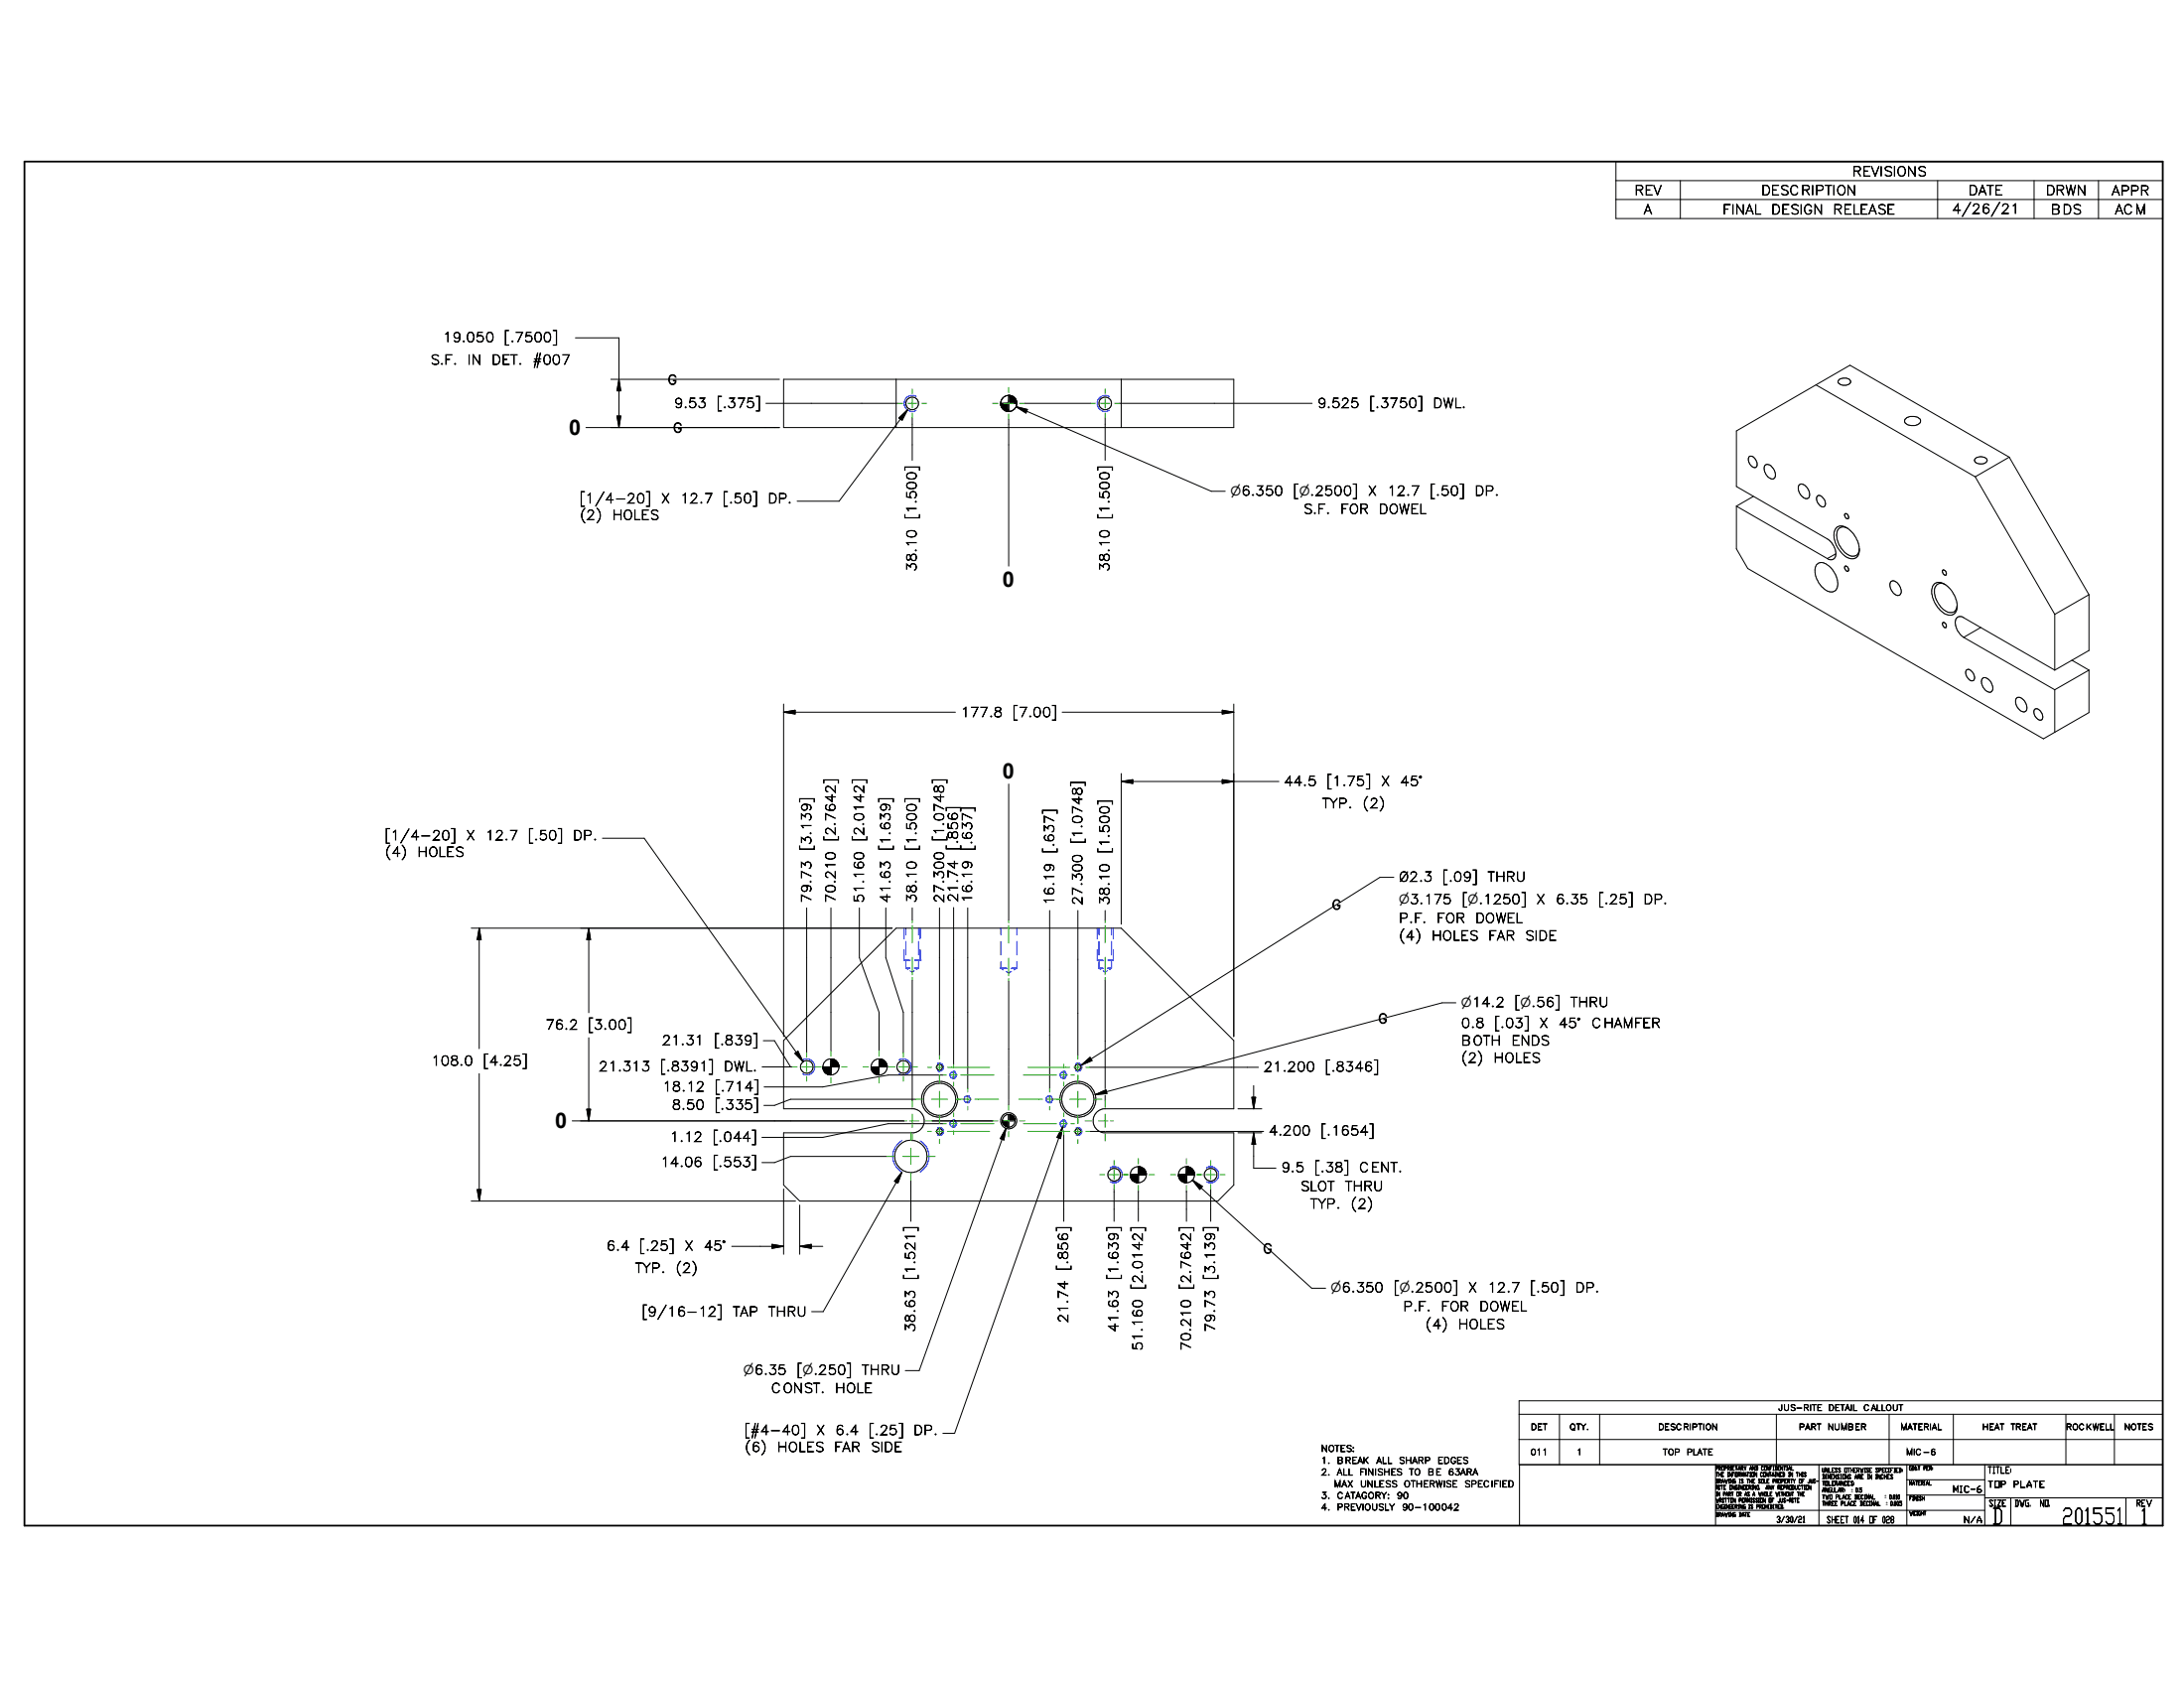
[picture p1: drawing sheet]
<svg xmlns="http://www.w3.org/2000/svg" width="279mm" height="216mm" viewBox="0 0 279 216" stroke-linecap="round" stroke-linejoin="round" font-family="sans-serif">
<g fill="none" stroke="#000" stroke-width=".13">
<path d="M206.7 20.7h70v7.3h-70zM206.7 23.1h70M206.7 25.5h70M215 23.1v4.9M247.9 23.1v4.9M260.2 23.1v4.9M268.5 23.1v4.9M73.6 43.2h5.6v11.5M75 54.7h24.7M78.1 48.5h21.6M78.9 53.2h.5l-.2 1.5zM79.2 48.5l.2 1.5h-.5z"/>
<path d="M98 51.6h16.9M100.2 48.5h57.6v6.2h-57.6zM114.6 48.5v6.2M115 53.5l1.1-1.1-.7 1.3zM116.1 52.4l-8.8 11.7h-5.3M116.7 53.4v5.5M128 51.6h2.1M129 50.6v2M129 53.6v18.8M129.1 50.6h.1M129.3 50.6l.3 .1M129.5 50.7a1.03 1.03 0 0 0-1.4 .6 1.03 1.03 0 0 0 .9 1.3"/>
<path d="M129.5 50.7a.97 .97 0 0 1 .6 .9M129.6 50.7l.2 .2M130 52a1.02 1.02 0 0 1-1.7 .3M130 52l25 10.8h1.7M130 52l1.4 .4-.1 .4zM130.1 51.6l-.1 .4M131.1 51.6h8.4M141.4 53.4v5.5M143.2 51.6h24.7M143.4 48.5v6.2M223.8 58.4a.69 .69 0 0 1 .9 .6l.1 .5a.4 .4 0 0 1-.4 .3 .4 .4 0 0 1-.4-.2 .99 .99 0 0 1-.2-1.2zM225.8 59.5a.64 .64 0 0 1 .9 .3 1.03 1.03 0 0 1 .2 1.4 1.19 1.19 0 0 1-1.2-1.2z"/>
<path d="M232.3 49.2l4.4-2.5 20.3 11.8M232.3 49.2l20.4 11.8M232.3 49.2l-10.2 5.9v7.1l11.7 6.7a2.2 2.2 0 0 1 1 2.4 .65 .65 0 0 1-1 .1M235.2 48.6l.3-.2h.7a.44 .44 0 0 1 .5 .2 .44 .44 0 0 1-.1 .5l-.4 .2h-.5a.43 .43 0 0 1-.5-.2 .43 .43 0 0 1 0-.5zM243.7 53.6l.2-.2 .4-.1h.6a.66 .66 0 0 1 .7 .8l-.5 .3h-.6a.82 .82 0 0 1-.8-.6zM252.7 58.7a1.02 1.02 0 0 1 1.5 .2 .57 .57 0 0 1-.6 .4h-.3a.53 .53 0 0 1-.7-.6zM257 58.5l10.2 17.6M257 58.5l-4.3 2.5M222.1 64.7v5.5l1.5 2.5 37.8 21.8 1.5-.8M222.1 64.7l11.7 6.7M224.3 63.5l-2.2 1.2M230.2 62.1a.49 .49 0 0 1 .7 0 1.25 1.25 0 0 1 .4 1.6 .96 .96 0 0 1-1.1-.8l-.1-.4z"/>
<path d="M232.4 72.2a1.03 1.03 0 0 1 1.5 .1 2.97 2.97 0 0 1 1.1 2.9 .89 .89 0 0 1-1.4 .3 3 3 0 0 1-1.4-2.9zM232.5 63.4a.84 .84 0 0 1 1 .9 .4 .4 0 0 1-.2 .5 .4 .4 0 0 1-.5-.2 .99 .99 0 0 1-.3-1.2zM234.9 70.8l-1.1 .6M236 72.4a.4 .4 0 0 1 .4 .2 .4 .4 0 0 1 0 .5 .46 .46 0 0 1-.4-.7zM236 65.7h.1a.42 .42 0 0 1 .3 .7 .48 .48 0 0 1-.4-.7zM236.2 67.5a.88 .88 0 0 0-1 .1 .88 .88 0 0 0-.2 .9 3 3 0 0 0 1.9 2.6 .8 .8 0 0 0 1-.7M236.2 67.5a3.2 3.2 0 0 1 1.5 3.6 1.06 1.06 0 0 1-1.6 .1 3.2 3.2 0 0 1-1.4-3.4 .88 .88 0 0 1 1.4-.4l.2 .2M241.9 74.4a.99 .99 0 0 1 1.2 .7 .61 .61 0 0 1-.4 1.1 1.34 1.34 0 0 1-.8-1.8zM247.5 74.7a1.33 1.33 0 0 1 1.7 .3 3.2 3.2 0 0 1 1.1 3.1 .97 .97 0 0 1-1.6 .4 3.4 3.4 0 0 1-1.5-3.5zM248.5 72.9a.4 .4 0 0 1 .4 .2 .4 .4 0 0 1 0 .5l-.2-.1a.49 .49 0 0 1-.2-.6zM248.5 79.6a.4 .4 0 0 1 .5 .2 .4 .4 0 0 1-.1 .5 .47 .47 0 0 1-.4-.7zM248.9 74.8a.86 .86 0 0 0-1.4 .6 2.99 2.99 0 0 0 1.9 2.9 .82 .82 0 0 0 1-.9"/>
<path d="M252.7 61l10.2 17.6M262.9 78.6v7.1M267.2 76.1v7.1l-4.3 2.5M267.2 76.1l-4.3 2.5M100.2 90.1v42.5M100.2 91.1h22M100.2 91.1l1.5-.3v.5zM135.9 91.1h21.9M143.4 98.9v19.3M143.4 100h20.2M143.4 100l1.5-.3v.5zM156.4 90.8l1.4 .3-1.4 .2z"/>
<path d="M156.4 99.7l1.4 .3-1.4 .2zM157.8 90.1v42.5M251.2 81.5l11.7 6.7M251.2 81.5a2.28 2.28 0 0 1-1-2.3 .63 .63 0 0 1 1-.2l11.7 6.7M251.5 85.8l.3-.2a1.12 1.12 0 0 1 .8 .9 .39 .39 0 0 1-.1 .5 .39 .39 0 0 1-.5 0 1.2 1.2 0 0 1-.5-1.2zM253.4 80.3l-2.2 1.2M253.6 86.8a.72 .72 0 0 1 1.1 .4l.2 .6a.51 .51 0 0 1-.1 .7 .51 .51 0 0 1-.7-.2 1.34 1.34 0 0 1-.5-1.5zM258 89.3a.85 .85 0 0 1 1.2 .6 .73 .73 0 0 1-.2 1.1 1.3 1.3 0 0 1-1-1.7zM260.3 90.7a.67 .67 0 0 1 .9 .5 .6 .6 0 0 1-.1 .9 1 1 0 0 1-.8-1.4zM262.9 88.2v5.5M265.1 84.4l2.1 1.3M267.2 85.7v5.4l-4.3 2.6"/>
<path d="M267.2 85.7l-4.3 2.5M60.3 118.7h53.8M61.3 118.7v15.4M61.3 118.7l.3 1.5h-.6zM75.3 118.7l.2 1.5h-.4zM75.3 118.7v10.8M77.1 107.2h5.3l20.3 28.6M103.2 116.1v18.5M106.3 116.1v18.3M109.9 116.1v6.4l2.6 7v4.9M113.3 116.1v6.4l2.3 7v5.1M116.7 116.1v1.6"/>
<path d="M120.2 116.1v18.9M122 116.1v20M123.8 116.1v20.4M129 100.3v17.4M134.3 116.5v20M137.9 116.5v18.5M141.4 116.5v1.2M178.3 112.2h-1.8l-38.2 24M61.3 137.3v16.3M75.3 132.7v10.7M97.5 136.5h3.9M97.7 133.1h1.4l2 3.4"/>
<path d="M100.2 133.1l14.4-14.4h28.8l14.4 14.4v8.7h-16.6a1.54 1.54 0 0 0-1.4 1.6 1.54 1.54 0 0 0 1.4 1.5h16.6v6.7l-2 2h-53.5l-2.1-2v-6.7h16.7a1.55 1.55 0 0 0 1.3-1.5 1.55 1.55 0 0 0-1.3-1.6h-16.7zM101.7 134.7l.4-.2 .6 1.3zM105.3 136.5l.1 .5M105.3 136.5h2M106.3 135.4v2.1l-.4-.1-.4-.3M106.4 135.4l.2 .1M106.8 135.5l.1 .1M106.9 135.6l.3 .3 .1 .4M106.9 135.6a1.02 1.02 0 0 0-1.1-.1 1.02 1.02 0 0 0-.5 1M106.9 135.6l.2 .2 .2 .5M107.3 136.3a1.03 1.03 0 0 1-.9 1.2 1.03 1.03 0 0 1-1.1-1M111.4 136.5h2.1"/>
<path d="M111.4 136.6l.1 .3M111.5 136.9l.1 .1M111.6 137l.1 .1M111.7 137.2l.1 .1M111.9 137.3l.2 .1M112.4 137.7l-7.1 1.3h-7.5M112.5 135.4v2.1h-.3M112.6 135.4l.1 .1M112.9 135.5l.4 .3M113.3 135.8l.2 .5M113.3 135.8a1.04 1.04 0 0 0-1.3-.2 1.04 1.04 0 0 0-.5 1.3M113.5 136.3a1.04 1.04 0 0 1-.8 1.2 1.04 1.04 0 0 1-1.2-.6"/>
<path d="M115.5 137.5h-1.9l-1.1 .2M115.6 137.5h4.6M116.7 125.4v11M116.7 136.5v4.3M120.2 137.5h.4M123.8 136.5v1M123.8 137.5v1.7M129 125.5v11M129 136.5v1M129 137.5v3.1M134.3 136.5v1M134.3 137.5v1.7"/>
<path d="M138.3 136.2l1.1-1 .3 .4zM139.4 136.5h21.6M141.4 125.4v13.9M160.4 138.8v3M186.3 128.3h-1.8l-44.4 11.7M60.3 153.6h41.5M61 152.2h.6l-.3 1.4zM73.2 143.4h42.5M75.1 141.9h.4l-.2 1.5zM93.6 159.4h6.6M98.8 159.2l1.4 .2-1.4 .3zM100.2 152.1v8.3"/>
<path d="M102.3 159.4h3M102.3 159.4l1.5-.2v.5zM102.3 154.1v6.3M113.4 147.9h-12.3l-2 .8h-1.6M115.4 149.9l-10.1 17.9h-1.5M115.4 149.9l-.5 1.4-.5-.2zM116.5 151v5.2M116.7 143.7h-3.1l-8.3 1.8h-7.8M116.7 143.7h3.5M117.1 140.6h-16l-2 .8h-1.4M119.3 143.4h.9M120.2 143.4h1.8"/>
<path d="M120.2 143.7h.4M122 143.4h5M128.7 144.3l-11.1 31h-1.8M128.7 144.3l-.3 1.5-.4-.2zM129 140.6v.7M135.9 144.2l-13.8 39.1h-1.5M135.9 144.2l-.2 1.4-.5-.1zM136.1 145.1v11.1M139.4 144.7h2M140.1 140l1.4-.6 .1 .5zM141.4 140.1v.7M141.4 144.7h20.3"/>
<path d="M142.5 152.1v4.1M144.6 150.2l.1 .6M144.6 150.2v.2M144.6 150.2h2M144.8 150.9l.3 .2 .4 .2M145.6 149.2v2.1M145.6 152.3v3.9M145.8 149.2l.3 .2 .3 .2M146 149.3a1.02 1.02 0 0 0-1.4 .9M146.1 149.3l.3 .3 .2 .2M146.5 149.7l.1 .4M146.6 150v.1"/>
<path d="M146.6 150.1a1.02 1.02 0 0 1-.8 1.2 1.02 1.02 0 0 1-1.2-.8M150.8 150.4l.2 .5M150.8 150.2h2M150.8 150.5l.1 .3M151.1 151l.3 .2M151.5 151.2l.2 .1M151.8 149.2v2.1M151.8 152.3v3.9M151.9 149.2l.3 .1M152.3 149.3l.3 .3 .2 .5M152.5 150.9l15.3 13.9h1.8M152.5 150.9l1.3 .8-.3 .4z"/>
<path d="M152.8 150.1a1.01 1.01 0 0 0-1.6-.7l-.4 .4v.6M152.8 150.1v.1M152.8 150.2a1.04 1.04 0 0 1-.7 1 1.04 1.04 0 0 1-1.1-.3M154.9 152.1v4.1M158.4 144.9h3M158.4 141.8h3M160.2 140.3h.4l-.2 1.5zM160.4 144.9v4.5h2.8M160.4 144.9l.2 1.5h-.4zM194.3 180.9h82.4M194.3 184.1h82.4M194.4 187.3v7.8h82.3v-15.9h-82.4v8.1h82.4"/>
<path d="M199.5 180.9v6.4M204.6 180.9v6.4M219.5 187.3v7.8M219.5 193.2h34.4M227.3 180.9v6.4M232.7 187.3v7.8M241.7 180.9v6.4M243.9 189.3h10M243.9 191.2h10M243.9 187.3v7.8M249.9 180.9v6.4M253.9 191.6h22.8"/>
<path d="M253.9 187.3v7.8M257.2 191.6v3.5M264.3 180.9v6.4M270.5 180.9v6.4M272 191.6v3.5"/>
<circle cx="116.7" cy="51.6" r=".81"/>
<circle cx="141.4" cy="51.6" r=".8"/>
<circle cx="103.2" cy="136.5" r=".81"/>
<circle cx="115.6" cy="136.5" r=".8"/>
<circle cx="120.2" cy="136.5" r=".37"/>
<circle cx="137.9" cy="136.5" r=".38"/>
<circle cx="116.5" cy="147.9" r="2.07"/>
<circle cx="120.2" cy="140.6" r="2.3"/>
<circle cx="120.2" cy="140.6" r="2.05"/>
<circle cx="120.2" cy="144.7" r=".37"/>
<circle cx="129" cy="143.3" r="1.03"/>
<circle cx="129" cy="143.4" r=".81"/>
<circle cx="137.9" cy="140.6" r="2.31"/>
<circle cx="137.9" cy="144.7" r=".36"/>
<circle cx="137.9" cy="140.6" r="2.06"/>
<circle cx="142.5" cy="150.3" r=".81"/>
<circle cx="154.9" cy="150.3" r=".8"/>
</g>
<g fill="none" stroke="#00f" stroke-width=".13">
<path d="M117.2 50.7a1.03 1.03 0 0 0-1.5 .9 1.03 1.03 0 0 0 1.5 .9M141.9 50.7a1.03 1.03 0 0 0-1.5 .9 1.03 1.03 0 0 0 1.5 .9M115.7 118.7v1.4M115.9 118.7v.9M117.5 118.7v.9M117.7 118.7v1.4M128 118.7v.9M130.1 118.7v.9M140.4 118.7v1.4M140.6 118.7v.9M142.2 118.7v.9M142.4 118.7v1.4"/>
<path d="M102.7 135.6a1.03 1.03 0 0 1 1.4 .3 1.03 1.03 0 0 1-.3 1.4l-.1 .1a.92 .92 0 0 1-1 0M115.1 135.6a1.02 1.02 0 0 1 1.5 .9 1.02 1.02 0 0 1-1.5 .9M115.7 121.5v1.3M115.7 122.8h.6M115.9 123.8h.1M115.9 123.8h.5M115.9 123.8l.3 .2M115.9 120.4v1.7M115.9 123v.8M116.3 122.8h.1M116.4 124.2l.3 .1 .3-.1M117 123.8h.5"/>
<path d="M117 122.8h.1M117 122.8h.7M117.5 123.8l-.3 .2M117.5 120.4v1.7M117.5 123v.8M117.7 122.8h.1M117.7 121.5v1.3M119.9 136.1h.1M119.9 136.1a.52 .52 0 0 1 .8 .4 .52 .52 0 0 1-.8 .4M121.8 137.8h.1M121.8 137.2a.36 .36 0 0 1 .6 .3 .36 .36 0 0 1-.6 .3M122.2 137.1a.46 .46 0 0 0-.7 .4 .46 .46 0 0 0 .7 .4"/>
<path d="M128 123.8h.1M128 123.8l.4 .2M128 120.4v1.7M128 123v.8M128.1 123.8h.6M128.7 123.8h.1M128.7 124.2l.3 .3 .4-.3M129.4 123.8h.1M129.4 123.8h.7M130.1 123v.8l-.4 .2M130.1 120.4v1.7M135.9 137.8h.1"/>
<path d="M135.9 137.2h.1M135.9 137.2a.35 .35 0 0 1 .5 .3 .35 .35 0 0 1-.5 .3M136.3 137.1a.46 .46 0 0 0-.7 .4 .46 .46 0 0 0 .7 .4M137.6 136.1h.1M137.6 136.1a.51 .51 0 0 1 .8 .4 .51 .51 0 0 1-.8 .4M140.4 121.5v1.3h.6M140.6 123.8h.1M140.6 123.8l.2 .2M140.6 120.4v1.7M140.6 123v.8M140.6 123.8h.5M141 122.8h.1"/>
<path d="M141.1 124.2l.3 .1 .3-.1M141.7 123.8h.5M141.7 122.8h.1M142.2 123.8l-.3 .2M142.2 120.4v1.7M142.2 123v.8M142.4 121.5v1.3h-.7M115.4 145.9a2.28 2.28 0 0 0 0 4M117.7 145.9a2.3 2.3 0 0 1 0 4M119.9 144.3a.52 .52 0 0 1 .8 .4 .52 .52 0 0 1-.8 .5M121.8 144h.1M121.8 143.4a.36 .36 0 0 1 .6 .3 .36 .36 0 0 1-.6 .3"/>
<path d="M122.2 143.3a.46 .46 0 0 0-.7 .4 .46 .46 0 0 0 .7 .4M123.6 140.3a.35 .35 0 0 1 .6 .3 .35 .35 0 0 1-.6 .3M124 140.2a.46 .46 0 0 0-.7 .4 .46 .46 0 0 0 .7 .4M134.1 140.9h.1M134.1 140.3h.1M134.1 140.3a.36 .36 0 0 1 .5 .3 .36 .36 0 0 1-.5 .3M134.5 140.2a.46 .46 0 0 0-.7 .4 .46 .46 0 0 0 .7 .4M135.9 144h.1M135.9 143.4h.1M135.9 143.4a.35 .35 0 0 1 .5 .3 .35 .35 0 0 1-.5 .3M136.3 143.3a.46 .46 0 0 0-.7 .4 .46 .46 0 0 0 .7 .4M136.3 143.3h.1"/>
<path d="M136.3 144.1h.1M137.6 144.3a.51 .51 0 0 1 .8 .4 .51 .51 0 0 1-.8 .5M142 149.4l.1-.1a1.02 1.02 0 0 1 1.4 1 1.02 1.02 0 0 1-1.5 .8M154.4 149.4v-.1a1.07 1.07 0 0 1 1.3 .3 1.03 1.03 0 0 1 0 1.3 1.03 1.03 0 0 1-1.3 .2"/>
</g>
<g fill="#000" stroke="#000" stroke-width=".13">
<path d="M78.9 53.2h.5l-.2 1.5zM79.2 48.5l.2 1.5h-.5zM115 53.5l1.1-1.1-.7 1.3zM128 51.7l1-.1-1 .1zM128 51.6h1l-1 .1zM128.1 51.8l.9-.2-.9 .3zM128 51.7l1-.1-.9 .2zM128.1 51.9l.9-.3-.9 .4zM128.1 52l.9-.4-.9 .4zM128.1 52l.9-.4-.8 .5zM128.2 52.1l.8-.5-.8 .6zM128.2 52.2l.8-.6-.8 .6z"/>
<path d="M128.2 52.2l.8-.6-.7 .7zM128.3 52.3l.7-.7-.6 .8zM129 51.6l-.6 .8zM129 51.6l-.5 .9-.1-.1zM129 51.6l-.5 .9zM129 51.6l-.4 .9h-.1zM129 51.6l-.3 1zM129 51.6l-.2 1h-.1zM129 51.6l-.1 1h-.1zM129 51.6v1h-.1zM129 50.6h.1l-.1 1zM129 51.6v1z"/>
<path d="M129.1 50.6h.1l-.2 1zM129.2 50.6h.1l-.3 1zM129.3 50.6l-.3 1zM129.3 50.6h.1l-.4 1zM129.4 50.6l.1 .1-.5 .9zM129.5 50.7l-.5 .9zM129.6 50.7v.1l-.6 .8zM129.6 50.8h.1l-.7 .8zM129.7 50.8l.1 .1-.8 .7zM129.8 50.9l-.8 .7zM129 51.6l.8-.7 .1 .1zM129 51.6l.9-.6z"/>
<path d="M129 51.6l.9-.5 .1 .1zM129 51.6l1-.4zM129 51.6l1-.3zM129 51.6l1-.3 .1 .1zM129 51.6l1.1-.2zM129 51.6l1.1-.2v.1zM129 51.6l1.1-.1v.1zM130 52l1.4 .4-.1 .4zM100.2 91.1l1.5-.3v.5zM143.4 100l1.5-.3v.5zM156.4 90.8l1.4 .3-1.4 .2zM156.4 99.7l1.4 .3-1.4 .2z"/>
<path d="M61.3 118.7l.3 1.5h-.6zM75.3 118.7l.2 1.5h-.4zM101.7 134.7l.4-.2 .6 1.3zM105.3 136.5h1h-1zM105.3 136.7l1-.2-1 .3zM105.4 136.9l.9-.4-.9 .5zM105.5 137.1l.8-.6-.8 .7zM106.3 136.5l-.6 .8zM106.3 136.5l-.4 .9h-.1zM106.3 136.5l-.2 1zM105.3 136.5h1l-1 .1zM105.3 136.6l1-.1-1 .2z"/>
<path d="M105.3 136.8l1-.3-1 .3zM105.3 136.8l1-.3-.9 .4zM105.4 137l.9-.5-.9 .5zM105.4 137l.9-.5-.8 .6zM105.5 137.2l.8-.7-.7 .7zM106.3 136.5l-.6 .8-.1-.1zM106.3 136.5l-.5 .9-.1-.1zM106.3 136.5l-.5 .9zM106.3 136.5l-.3 1-.1-.1zM106.3 136.5l-.2 1h-.1zM106.3 136.5l-.1 1h-.1zM106.3 136.5v1h-.1z"/>
<path d="M106.3 136.5l1-.2v.1zM106.3 136.5l1-.3v.1zM106.3 136.5l.9-.4 .1 .1zM106.3 136.5l.9-.4zM106.3 136.5l.8-.6 .1 .1zM106.3 136.5l.8-.7v.1zM107 135.7v.1l-.7 .7zM106.9 135.6l.1 .1-.7 .8zM106.8 135.6h.1l-.6 .9zM106.7 135.5l.1 .1-.5 .9zM106.6 135.5h.1l-.4 1zM106.5 135.5h.1l-.3 1z"/>
<path d="M106.4 135.4h.1l-.2 1.1zM106.3 135.4h.1l-.1 1.1zM106.5 135.4v.1l-.2 1zM106.7 135.5l-.4 1zM106.9 135.6l-.6 .9zM106.3 136.5l.7-.7h.1zM106.3 136.5l.9-.5zM106.3 136.5l1-.3zM106.3 136.5l1-.1v.1zM111.4 136.5h1.1h-1.1zM111.5 136.7l1-.2-1 .3zM111.5 136.9l1-.4z"/>
<path d="M111.7 137.1l.8-.6-.8 .7zM112.5 136.5l-.6 .8h-.1zM112.5 136.5l-.4 .9h-.1zM112.5 136.5l-.2 1h-.1zM111.4 136.5h1.1l-1.1 .1zM111.4 136.6l1.1-.1-1 .2zM111.5 136.8l1-.3-1 .3zM111.5 136.8l1-.3-1 .4zM111.6 137l.9-.5-.9 .5zM111.6 137l.9-.5-.8 .6zM111.7 137.2l.8-.7-.7 .7zM112.5 136.5l-.7 .8v-.1z"/>
<path d="M112.5 136.5l-.6 .9v-.1zM112.5 136.5l-.5 .9h-.1zM112.5 136.5l-.3 1-.1-.1zM112.5 136.5l-.3 1zM112.5 136.5l-.1 1h-.1zM112.5 136.5v1h-.1zM112.5 136.5l1-.2v.1zM112.5 136.5l1-.3v.1zM112.5 136.5l.9-.4v.1zM112.5 136.5l.9-.4zM112.5 136.5l.8-.6v.1zM112.5 136.5l.8-.7v.1z"/>
<path d="M113.2 135.7v.1l-.7 .7zM113.1 135.6l.1 .1-.7 .8zM113 135.6l-.5 .9zM112.9 135.5l.1 .1-.5 .9zM112.8 135.5l-.3 1zM112.7 135.5h.1l-.3 1zM112.5 135.4h.1l-.1 1.1zM112.5 135.4v1.1zM112.6 135.4l.1 .1-.2 1zM112.8 135.5h.1l-.4 1zM113 135.6h.1l-.6 .9zM112.5 136.5l.7-.7h.1z"/>
<path d="M112.5 136.5l.8-.5h.1zM112.5 136.5l.9-.3h.1zM112.5 136.5l1-.1v.1zM138.3 136.2l1.1-1 .3 .4zM140.1 140l1.4-.6 .1 .5zM61 152.2h.6l-.3 1.4zM75.1 141.9h.4l-.2 1.5zM98.8 159.2l1.4 .2-1.4 .3zM102.3 159.4l1.5-.2v.5zM115.4 149.9l-.5 1.4-.5-.2zM128.2 143.4l.1 .2zM128.2 143.4l.1 .3z"/>
<path d="M128.2 143.4l.2 .4zM128.2 143.4l.2 .5zM128.2 143.4l.3 .6zM128.2 143.4l.4 .6zM128.2 143.4l.5 .7zM128.2 143.4l.6 .7h-.1zM128.2 143.4l.7 .8-.1-.1zM128.2 143.4l.8 .8h-.1zM128.7 144.3l-.3 1.5-.4-.2zM129 142.6l.9 .8h-.9zM129 142.6v1.6zM128.2 143.4h.8v.8z"/>
<path d="M128.2 143.4h.8zM129.8 143.1l.1 .3zM129.8 143l.1 .4zM129.7 142.9l.2 .5zM129.7 142.8l.2 .6zM129.6 142.7l.3 .7zM129.5 142.7h.1l.3 .7zM129.4 142.6l.5 .8zM129.3 142.6l.6 .8zM129.2 142.6l.7 .8zM129 142.6h.2l.7 .8zM135.9 144.2l-.2 1.4-.5-.1z"/>
<path d="M144.6 150.2h1l-1 .1zM144.6 150.5l1-.3-1 .4zM144.7 150.7l.9-.5-.9 .6zM144.8 150.9l.8-.7-.7 .8zM145.6 150.2l-.6 .9zM145.6 150.2l-.4 1zM145.6 150.2l-.1 1.1-.1-.1zM144.6 150.3l1-.1-1 .2zM144.6 150.4l1-.2-1 .3zM144.6 150.6l1-.4-.9 .4zM144.7 150.6l.9-.4-.9 .5zM144.7 150.8l.9-.6-.8 .6z"/>
<path d="M144.8 150.8l.8-.6-.8 .7zM144.9 151l.7-.8-.7 .8zM145.6 150.2l-.6 .9-.1-.1zM145.6 150.2l-.5 .9h-.1zM145.6 150.2l-.5 .9zM145.6 150.2l-.3 1h-.1zM145.6 150.2l-.2 1h-.1zM145.6 150.2l-.1 1.1zM145.6 150.2v1.1h-.1zM145.6 150.2l1-.1v.1zM145.6 150.2l1-.2v.1zM145.6 150.2l1-.3z"/>
<path d="M145.6 150.2l.9-.4 .1 .1zM145.6 150.2l.9-.5zM145.6 150.2l.8-.6 .1 .1zM146.3 149.5l.1 .1-.8 .6zM146.3 149.4v.1l-.7 .7zM146.1 149.4h.1l-.6 .8zM146.1 149.3v.1l-.5 .8zM145.9 149.3h.1l-.4 .9zM145.9 149.3l-.3 .9zM145.7 149.2h.1l-.2 1zM145.6 149.2h.1l-.1 1zM145.8 149.2l.1 .1-.3 .9z"/>
<path d="M146 149.3h.1l-.5 .9zM146.2 149.4l-.6 .8zM145.6 150.2l.8-.6zM145.6 150.2l1-.3v.1zM145.6 150.2h1zM150.8 150.2h1l-1 .1zM150.8 150.5l1-.3-1 .4zM150.9 150.7l.9-.5zM151 150.9l.8-.7-.8 .8zM151.8 150.2l-.6 .9h-.1zM151.8 150.2l-.4 1h-.1zM151.8 150.2l-.2 1.1v-.1z"/>
<path d="M150.8 150.3l1-.1-1 .2zM150.8 150.4l1-.2-1 .3zM150.8 150.6l1-.4-1 .4zM150.8 150.6l1-.4-.9 .5zM150.9 150.8l.9-.6-.9 .6zM150.9 150.8l.9-.6-.8 .7zM151 151l.8-.8-.7 .8zM151.8 150.2l-.7 .9v-.1zM151.8 150.2l-.5 .9h-.1zM151.8 150.2l-.5 1v-.1zM151.8 150.2l-.3 1zM151.8 150.2l-.2 1h-.1z"/>
<path d="M151.8 150.2l-.1 1.1h-.1zM151.8 150.2v1.1h-.1zM151.8 150.2l1-.1v.1zM151.8 150.2l1-.2v.1zM151.8 150.2l.9-.3h.1zM151.8 150.2l.9-.4v.1zM151.8 150.2l.8-.5h.1zM151.8 150.2l.8-.6v.1zM152.5 149.5v.1l-.7 .6zM152.4 149.4l.1 .1-.7 .7zM152.3 149.4h.1l-.6 .8zM152.2 149.3l.1 .1-.5 .8z"/>
<path d="M152.1 149.3h.1l-.4 .9zM152 149.3h.1l-.3 .9zM151.9 149.2l-.1 1zM151.8 149.2h.1l-.1 1zM151.9 149.2l.1 .1-.2 .9zM152.2 149.3l-.4 .9zM152.4 149.4l-.6 .8zM151.8 150.2l.7-.6h.1zM151.8 150.2l.9-.5v.1zM151.8 150.2l1-.3v.1zM151.8 150.2h1zM152.5 150.9l1.3 .8-.3 .4z"/>
<path d="M160.2 140.3h.4l-.2 1.5zM160.4 144.9l.2 1.5h-.4z"/>
</g>
<path d="M3.1 20.7h273.6v174.4h-273.6z" fill="none" stroke="#000" stroke-width=".23"/>
<g fill="none" stroke="#23a718" stroke-width=".13">
<path d="M114.9 51.6h.6M116.1 51.6h1.2M116.7 49.8v.6M116.7 51v1.2M116.7 52.8v.6M117.9 51.6h.6M127 51.6h.7M128.4 51.6h1.3M129 49.6v.6M129 50.9v1.4M129 53v.6M130.4 51.6h.7"/>
<path d="M139.5 51.6h.7M140.8 51.6h1.2M141.4 49.8v.6M141.4 51v1.2M141.4 52.8v.6M142.6 51.6h.6M116.7 117.7v.3M116.7 118.4v2.2M129 117.7v.3M129 118.4v2.2M141.4 117.7v.3M141.4 118.4v2.2"/>
<path d="M101.4 136.5h.6M102.6 136.5h1.2M103.2 134.6v.6M103.2 135.9v1.2M103.2 137.7v.6M104.2 136.5h.9M105.6 136.5h1.4M106.3 134.4v.7M106.3 135.8v1.3M106.3 137.8v.7M107.7 136.5h.7M110.4 136.5h.7"/>
<path d="M111.8 136.5h1.3M112.5 134.4v.7M112.5 135.8v1.3M112.5 137.8v.7M113.7 136.5h.8M115 136.5h1.2M115.6 134.6v.6M115.6 135.9v1.2M115.6 137.7v.6M116.7 122.4v2.3M116.7 125v.4M116.8 136.5h.6"/>
<path d="M118.7 136.5h.5M119.7 136.5h1M120.2 135v.5M120.2 136v1M120.2 137.5v1M120.2 139.6v2M120.6 137.5h.5M121.2 136.5h5.4M121.5 137.5h1M122 136.1v.5M122 137v1M122 138.4v.5"/>
<path d="M122.9 137.5h4.3M123.8 139.2v.5M129 122.5v2.3M129 125.1v.4M130.9 137.5h4.3M131.5 136.5h5.4M134.3 139.2v.5M135.6 137.5h.9M136.1 136.1v.5M136.1 137v1M136.1 138.4v.5M137 137.5h.5"/>
<path d="M137.4 136.5h1M137.9 135v.5M137.9 136v1M137.9 137.5v1M137.9 139.6v2M138.9 136.5h.5M141.4 122.4v2.3M141.4 125v.4M113.4 147.9h1.1M115.5 147.9h2.1M115.7 143.4h.3M116.3 143.4h1.3"/>
<path d="M116.5 144.8v1.1M116.5 146.9v2M116.5 150v1M116.7 140.8v.8M116.7 142.5v1.7M116.7 145.1v.8M117.1 140.6h1M118.4 143.4h.9M118.6 147.9h1M118.7 144.7h.5M119.2 140.6h2M119.7 144.7h1"/>
<path d="M120.2 142.7v1M120.2 144.2v1M120.2 145.7v.6M120.6 143.7h.5M121.2 144.7h5.4M121.5 143.7h1M122 142.4v.4M122 143.3v.9M122 144.6v.5M122.3 140.6h1M122.9 143.7h4.3M123.3 140.6h1"/>
<path d="M123.8 140.1v1M123.8 141.5v.5M124.7 140.6h3M127 143.4h.7M128.4 143.4h1.3M129 141.3v.7M129 142.7v1.4M129 144.7v.7M130.3 140.6h3.1M130.4 143.4h.7M130.9 143.7h4.3M131.5 144.7h5.4"/>
<path d="M133.8 140.6h.9M134.3 140.1v1M134.3 141.5v.5M134.8 140.6h1M135.6 143.7h.9M136.1 142.4v.4M136.1 143.3v.9M136.1 144.6v.5M136.9 140.6h2M137 143.7h.5M137.4 144.7h1M137.9 142.7v1"/>
<path d="M137.9 144.2v1M137.9 145.7v.6M138.8 143.4h.9M138.9 144.7h.5M140 140.6h1M140.5 143.4h1.2M140.7 150.2h.6M141.4 140.8v.8M141.4 142.5v1.7M141.4 145.1v.8M141.9 150.2h1.2M142.1 143.4h.3"/>
<path d="M142.5 148.4v.6M142.5 149.6v1.3M142.5 151.5v.6M143.6 150.2h.8M144.9 150.2h1.4M145.6 148.2v.7M145.6 149.6v1.3M145.6 151.6v.7M147 150.2h.7M149.7 150.2h.7M151.1 150.2h1.4M151.8 148.2v.7"/>
<path d="M151.8 149.6v1.3M151.8 151.6v.7M153.1 150.2h.7M154.3 150.2h1.2M154.9 148.4v.6M154.9 149.6v1.3M154.9 151.5v.6M156.1 150.2h.6"/>
</g>
<g font-size="2.8">
<text x="254.8" y="194.9">D</text>
<text x="263.7" y="194.9">201551</text>
<text x="273.8" y="195">1</text>
</g>
<g font-size="2.7">
<text x="72.8" y="55.7">0</text>
<text x="128.3" y="75.1">0</text>
<text x="128.3" y="99.6">0</text>
<text x="71" y="144.3">0</text>
</g>
<g font-size="1.7">
<text x="236.9" y="22.5">REVISIONS</text>
<text x="209.1" y="24.9">REV</text>
<text x="210.3" y="27.4">A</text>
<text x="220.3" y="27.4">FINAL</text>
<text x="225.3" y="24.9">DESCRIPTION</text>
<text x="226.6" y="27.4">DESIGN</text>
<text x="234.5" y="27.4">RELEASE</text>
<text x="249.7" y="27.3">4/26/21</text>
<text x="251.8" y="24.9">DATE</text>
<text x="261.7" y="24.9">DRWN</text>
<text x="262.3" y="27.4">BDS</text>
<text x="270.1" y="25">APPR</text>
<text x="270.6" y="27.4">ACM</text>
<text x="55" y="46.6">S.F.</text>
<text x="56.6" y="43.7">19.050</text>
<text x="59.8" y="46.6">IN</text>
<text x="62.9" y="46.6">DET.</text>
<text x="64.5" y="43.7">[.7500]</text>
<text x="68.1" y="46.6">#007</text>
<text x="85.4" y="49.2">G</text>
<text x="86.2" y="52.2">9.53</text>
<text x="91.7" y="52.2">[.375]</text>
<text x="168.5" y="52.2">9.525</text>
<text x="175.2" y="52.2">[.3750]</text>
<text x="183.3" y="52.2">DWL.</text>
<text x="86.1" y="55.3">G</text>
<text x="74.2" y="64.3">[1/4-20]</text>
<text x="84.5" y="64.3">X</text>
<text x="87" y="64.3">12.7</text>
<text x="92.5" y="64.3">[.50]</text>
<text x="98.2" y="64.3">DP.</text>
<text x="165.4" y="63.4">[n.2500]</text>
<text x="166.7" y="65.7">S.F.</text>
<text x="171.4" y="65.7">FOR</text>
<text x="175" y="63.4">X</text>
<text x="176.4" y="65.7">DOWEL</text>
<text x="177.5" y="63.4">12.7</text>
<text x="182.9" y="63.4">[.50]</text>
<text x="188.6" y="63.4">DP.</text>
<text x="74.2" y="66.5">(2)</text>
<text x="78.3" y="66.5">HOLES</text>
<text x="117.2" y="66.4" transform="rotate(-90 117.2 66.4)">[1.500]</text>
<text x="141.9" y="66.4" transform="rotate(-90 141.9 66.4)">[1.500]</text>
<text x="117.2" y="73.1" transform="rotate(-90 117.2 73.1)">38.10</text>
<text x="141.9" y="73.1" transform="rotate(-90 141.9 73.1)">38.10</text>
<text x="122.9" y="91.7">177.8</text>
<text x="129.5" y="91.7">[7.00]</text>
<text x="164.3" y="100.5">44.5</text>
<text x="169.7" y="100.5">[1.75]</text>
<text x="176.7" y="100.5">X</text>
<text x="179.1" y="100.5">45°</text>
<text x="49.2" y="107.4">[1/4-20]</text>
<text x="59.6" y="107.4">X</text>
<text x="62.1" y="107.4">12.7</text>
<text x="67.6" y="107.4">[.50]</text>
<text x="73.3" y="107.4">DP.</text>
<text x="106.8" y="107.6" transform="rotate(-90 106.8 107.6)">[2.7642]</text>
<text x="110.5" y="107.6" transform="rotate(-90 110.5 107.6)">[2.0142]</text>
<text x="120.7" y="107.6" transform="rotate(-90 120.7 107.6)">[1.0748]</text>
<text x="138.4" y="107.9" transform="rotate(-90 138.4 107.9)">[1.0748]</text>
<text x="169.1" y="103.3">TYP.</text>
<text x="174.3" y="103.3">(2)</text>
<text x="49.2" y="109.6">(4)</text>
<text x="53.4" y="109.6">HOLES</text>
<text x="103.8" y="108.8" transform="rotate(-90 103.8 108.8)">[3.139]</text>
<text x="113.9" y="108.8" transform="rotate(-90 113.9 108.8)">[1.639]</text>
<text x="117.2" y="108.8" transform="rotate(-90 117.2 108.8)">[1.500]</text>
<text x="122.5" y="108.8" transform="rotate(-90 122.5 108.8)">[.856]</text>
<text x="124.3" y="108.8" transform="rotate(-90 124.3 108.8)">[.637]</text>
<text x="134.8" y="109.1" transform="rotate(-90 134.8 109.1)">[.637]</text>
<text x="141.9" y="109.1" transform="rotate(-90 141.9 109.1)">[1.500]</text>
<text x="178.9" y="112.7">Ø2.3</text>
<text x="184.5" y="112.7">[.09]</text>
<text x="190.3" y="112.7">THRU</text>
<text x="103.8" y="115.5" transform="rotate(-90 103.8 115.5)">79.73</text>
<text x="106.8" y="115.5" transform="rotate(-90 106.8 115.5)">70.210</text>
<text x="110.5" y="115.5" transform="rotate(-90 110.5 115.5)">51.160</text>
<text x="113.9" y="115.5" transform="rotate(-90 113.9 115.5)">41.63</text>
<text x="117.2" y="115.5" transform="rotate(-90 117.2 115.5)">38.10</text>
<text x="120.7" y="115.5" transform="rotate(-90 120.7 115.5)">27.300</text>
<text x="122.5" y="115.4" transform="rotate(-90 122.5 115.4)">21.74</text>
<text x="124.3" y="115.5" transform="rotate(-90 124.3 115.5)">16.19</text>
<text x="134.8" y="115.8" transform="rotate(-90 134.8 115.8)">16.19</text>
<text x="138.4" y="115.8" transform="rotate(-90 138.4 115.8)">27.300</text>
<text x="141.9" y="115.8" transform="rotate(-90 141.9 115.8)">38.10</text>
<text x="170.3" y="116.3">G</text>
<text x="178.9" y="118">P.F.</text>
<text x="183.8" y="118">FOR</text>
<text x="187" y="115.6">[n.1250]</text>
<text x="188.7" y="118">DOWEL</text>
<text x="196.5" y="115.6">X</text>
<text x="199" y="115.6">6.35</text>
<text x="204.5" y="115.6">[.25]</text>
<text x="210.2" y="115.6">DP.</text>
<text x="178.9" y="120.3">(4)</text>
<text x="183.1" y="120.3">HOLES</text>
<text x="190.4" y="120.3">FAR</text>
<text x="195.1" y="120.3">SIDE</text>
<text x="69.8" y="131.7">76.2</text>
<text x="75.2" y="131.7">[3.00]</text>
<text x="176.3" y="130.9">G</text>
<text x="186.9" y="131.4">0.8</text>
<text x="191.2" y="131.4">[.03]</text>
<text x="193.8" y="128.8">[n.56]</text>
<text x="196.9" y="131.4">X</text>
<text x="199.4" y="131.4">45°</text>
<text x="200.9" y="128.8">THRU</text>
<text x="203.6" y="131.4">CHAMFER</text>
<text x="55.2" y="136.3">108.0</text>
<text x="61.8" y="136.3">[4.25]</text>
<text x="76.6" y="137">21.313</text>
<text x="84.5" y="137">[.8391]</text>
<text x="84.7" y="133.6">21.31</text>
<text x="91.4" y="133.6">[.839]</text>
<text x="92.6" y="137">DWL.</text>
<text x="161.6" y="137">21.200</text>
<text x="169.5" y="137">[.8346]</text>
<text x="186.9" y="133.7">BOTH</text>
<text x="186.9" y="135.9">(2)</text>
<text x="191.1" y="135.9">HOLES</text>
<text x="193.3" y="133.7">ENDS</text>
<text x="84.8" y="139.6">18.12</text>
<text x="85.9" y="141.9">8.50</text>
<text x="91.4" y="141.9">[.335]</text>
<text x="91.4" y="139.6">[.714]</text>
<text x="84.5" y="149.2">14.06</text>
<text x="85.7" y="146">1.12</text>
<text x="91.2" y="146">[.044]</text>
<text x="91.2" y="149.2">[.553]</text>
<text x="162.3" y="145.2">4.200</text>
<text x="163.9" y="149.9">9.5</text>
<text x="168.2" y="149.9">[.38]</text>
<text x="169" y="145.2">[.1654]</text>
<text x="173.9" y="149.9">CENT.</text>
<text x="166.3" y="152.3">SLOT</text>
<text x="167.6" y="154.6">TYP.</text>
<text x="172.1" y="152.3">THRU</text>
<text x="172.8" y="154.6">(2)</text>
<text x="77.6" y="159.9">6.4</text>
<text x="81.8" y="159.9">[.25]</text>
<text x="87.5" y="159.9">X</text>
<text x="90" y="159.9">45°</text>
<text x="161.5" y="160.3">G</text>
<text x="81.2" y="162.8">TYP.</text>
<text x="86.4" y="162.8">(2)</text>
<text x="117.1" y="163.7" transform="rotate(-90 117.1 163.7)">[1.521]</text>
<text x="136.6" y="162.5" transform="rotate(-90 136.6 162.5)">[.856]</text>
<text x="143" y="163.7" transform="rotate(-90 143 163.7)">[1.639]</text>
<text x="146.1" y="164.9" transform="rotate(-90 146.1 164.9)">[2.0142]</text>
<text x="152.3" y="164.9" transform="rotate(-90 152.3 164.9)">[2.7642]</text>
<text x="155.4" y="163.7" transform="rotate(-90 155.4 163.7)">[3.139]</text>
<text x="178.3" y="165.3">[n.2500]</text>
<text x="179.5" y="167.7">P.F.</text>
<text x="184.3" y="167.7">FOR</text>
<text x="187.8" y="165.3">X</text>
<text x="189.2" y="167.7">DOWEL</text>
<text x="190.3" y="165.3">12.7</text>
<text x="195.7" y="165.3">[.50]</text>
<text x="201.5" y="165.3">DP.</text>
<text x="82.1" y="168.4">[9/16-12]</text>
<text x="93.7" y="168.4">TAP</text>
<text x="98.3" y="168.4">THRU</text>
<text x="117.1" y="170.4" transform="rotate(-90 117.1 170.4)">38.63</text>
<text x="136.6" y="169.2" transform="rotate(-90 136.6 169.2)">21.74</text>
<text x="143" y="170.4" transform="rotate(-90 143 170.4)">41.63</text>
<text x="146.1" y="172.8" transform="rotate(-90 146.1 172.8)">51.160</text>
<text x="152.3" y="172.8" transform="rotate(-90 152.3 172.8)">70.210</text>
<text x="155.4" y="170.4" transform="rotate(-90 155.4 170.4)">79.73</text>
<text x="182.3" y="170">(4)</text>
<text x="186.5" y="170">HOLES</text>
<text x="98.6" y="178.1">CONST.</text>
<text x="101.9" y="175.8">[n.250]</text>
<text x="106.8" y="178.1">HOLE</text>
<text x="110.2" y="175.8">THRU</text>
<text x="95.3" y="183.5">[#4-40]</text>
<text x="95.3" y="185.7">(6)</text>
<text x="99.4" y="185.7">HOLES</text>
<text x="104.4" y="183.5">X</text>
<text x="106.7" y="185.7">FAR</text>
<text x="106.8" y="183.5">6.4</text>
<text x="111.1" y="183.5">[.25]</text>
<text x="111.4" y="185.7">SIDE</text>
<text x="116.8" y="183.5">DP.</text>
</g>
<g font-size="1.6">
<text x="157.4" y="63.4">n6.350</text>
<text x="178.9" y="115.6">n3.175</text>
<text x="186.9" y="128.8">n14.2</text>
<text x="170.2" y="165.3">n6.350</text>
<text x="95.1" y="175.8">n6.35</text>
</g>
<g font-size="1.1">
<text x="169" y="185.7">NOTES:</text>
<text x="169" y="187.2">1.</text>
<text x="169" y="188.7">2.</text>
<text x="169" y="191.7">3.</text>
<text x="170.6" y="190.2">MAX</text>
<text x="171" y="187.2">BREAK</text>
<text x="171" y="188.7">ALL</text>
<text x="171" y="191.7">CATAGORY:</text>
<text x="173.9" y="188.7">FINISHES</text>
<text x="174" y="190.2">UNLESS</text>
<text x="176.1" y="187.2">ALL</text>
<text x="178.6" y="191.7">90</text>
<text x="178.9" y="187.2">SHARP</text>
<text x="179.6" y="190.2">OTHERWISE</text>
<text x="180.3" y="188.7">TO</text>
<text x="182.6" y="188.7">BE</text>
<text x="183.9" y="187.2">EDGES</text>
<text x="185.3" y="188.7">63ARA</text>
<text x="187.3" y="190.2">SPECIFIED</text>
<text x="249.8" y="190.9">MIC-6</text>
<text x="254.2" y="190.3">TOP</text>
<text x="254.2" y="188.4">TITLE:</text>
<text x="257.5" y="190.3">PLATE</text>
<text x="169" y="193.2">4.</text>
<text x="171" y="193.2">PREVIOUSLY</text>
<text x="179.3" y="193.2">90-100042</text>
<text x="227.2" y="194.7">3/30/21</text>
<text x="233.7" y="194.8">SHEET 014 OF 028</text>
<text x="251.2" y="194.8">N/A</text>
<text x="254.4" y="192.7">SIZE</text>
<text x="257.7" y="192.7">DWG.</text>
<text x="260.9" y="192.7">NO.</text>
<text x="273.3" y="192.7">REV</text>
</g>
<g font-size="1">
<text x="195.8" y="182.9">DET</text>
<text x="200.8" y="182.9">QTY.</text>
<text x="212.1" y="182.9">DESCRIPTION</text>
<text x="227.5" y="180.4">JUS-RITE</text>
<text x="230.1" y="182.9">PART</text>
<text x="233.8" y="182.9">NUMBER</text>
<text x="233.9" y="180.4">DETAIL</text>
<text x="238.4" y="180.4">CALLOUT</text>
<text x="243.1" y="182.9">MATERIAL</text>
<text x="253.6" y="182.9">HEAT</text>
<text x="257.2" y="182.9">TREAT</text>
<text x="264.3" y="182.9">ROCKWELL</text>
<text x="271.7" y="182.9">NOTES</text>
<text x="195.8" y="186.1">011</text>
<text x="201.7" y="186.1">1</text>
<text x="212.7" y="186.1">TOP</text>
<text x="215.8" y="186.1">PLATE</text>
<text x="243.8" y="186.1">MIC-6</text>
</g>
<g font-size=".7">
<text x="219.5" y="188">PROPRIETARY AND CONFIDENTIAL</text>
<text x="219.5" y="188.8">THE INFORMATION CONTAINED IN THIS</text>
<text x="219.5" y="189.7">DRAWING IS THE SOLE PROPERTY OF JUS-</text>
<text x="219.5" y="190.5">RITE ENGINEERING.</text>
<text x="219.5" y="191.3">IN PART OR AS A WHOLE WITHOUT THE</text>
<text x="225.9" y="190.5">ANY REPRODUCTION</text>
<text x="233.1" y="188.3">UNLESS OTHERWISE SPECIFIED:</text>
<text x="233.1" y="189.1">DIMENSIONS ARE IN INCHES</text>
<text x="233.1" y="190">TOLERANCES:</text>
<text x="233.1" y="190.8">ANGULAR:</text>
<text x="233.1" y="191.7">TWO PLACE DECIMAL</text>
<text x="236.8" y="190.8">` 0.5</text>
<text x="241.1" y="191.7">` 0.010</text>
<text x="244.2" y="188">GD&amp;T PER:</text>
<text x="244.2" y="189.9">MATERIAL</text>
<text x="244.2" y="191.9">FINISH</text>
<text x="219.5" y="194">DRAWING DATE</text>
<text x="219.5" y="192.1">WRITTEN PERMISSION OF JUS-RITE</text>
<text x="219.5" y="192.9">ENGINEERING IS PROHIBITED.</text>
<text x="233.1" y="192.6">THREE PLACE DECIMAL</text>
<text x="241.3" y="192.5">` 0.005</text>
<text x="244.2" y="193.8">WEIGHT</text>
</g>
</svg>
